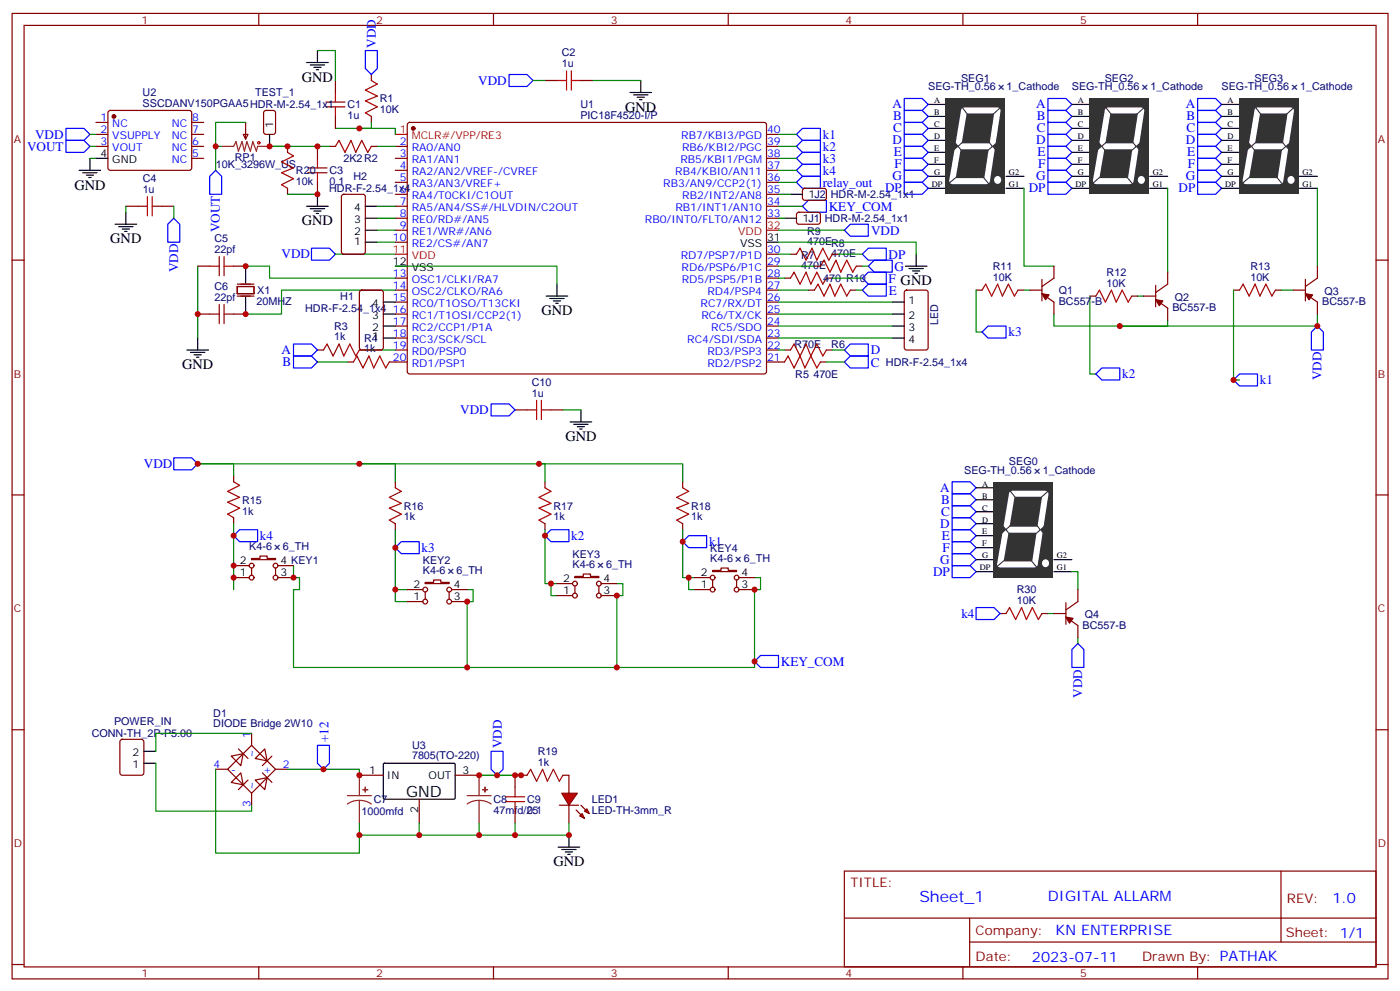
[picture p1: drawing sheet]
<svg xmlns="http://www.w3.org/2000/svg" width="412mm" height="292mm" viewBox="0 0 412 292" stroke-linecap="round" stroke-linejoin="round" font-family="sans-serif">
<g fill="none" stroke="#870000" stroke-width=".35">
<path d="M3.6 4h405.3v284.3h-405.3zM7.1 7.5h398.3v277.3h-398.3zM76.2 4v3.5M145.4 4v3.5M214.5 4v3.5M283.7 4v3.5M352.8 4v3.5M28.3 39.6h3.5M28.3 36.1h3.5M32 32.7l.5-.2h23.3l.5 .2 .2 .5-.1 16.5-.6 .5-23.6-.1-.4-.6v-16.3zM56.5 39.6h3.5M56.5 36.1h3.5"/>
<path d="M71.6 39.6h1.5l-.7 1.4zM72.4 36.1v4.9M98.8 23.7v3.5M98.8 34.3v3.5M109.4 21.9v1.8M109.4 34.3v1.8M120.2 36.3l.5-.2h104.4l.5 .2 .2 .5-.1 72.9-.6 .4h-104.7l-.4-.7v-72.6zM160.5 23.7h3.6M171.1 23.7h3.6M225.8 39.6h3.5M28.3 43.1h3.5M56.5 43.1h3.5"/>
<path d="M56.5 46.6h3.5M93.5 43.1v3.5M93.5 53.7v3.5M97 43.1h1.8M109.4 43.1h1.8M116.5 43.1h3.5M116.5 46.6h3.5M116.5 50.2h3.5M116.5 53.7h3.5M116.5 57.2h3.5M225.8 43.1h3.5M225.8 46.6h3.5"/>
<path d="M225.8 50.2h3.5M225.8 53.7h3.5M225.8 57.2h3.5M3.6 76.6h3.5M116.5 60.7h3.5M116.5 64.3h3.5M116.5 71.3h3.5M116.5 67.8h3.5M225.8 60.7h3.5M225.8 64.3h3.5M225.8 74.9h3.5M225.8 78.4h3.5"/>
<path d="M405.4 76.6h3.5M116.5 81.9h3.5M116.5 85.4h3.5M116.5 89h3.5M116.5 92.5h3.5M116.5 96h3.5M116.5 99.6h3.5M225.8 81.9h3.5M225.8 85.4h3.5M225.8 89h3.5M225.8 92.5h3.5M225.8 96h3.5"/>
<path d="M225.8 99.6h3.5M116.5 103.1h3.5M116.5 106.6h3.5M225.8 103.1h3.5M225.8 106.6h3.5M3.6 145.8h3.5M405.4 145.8h3.5M3.6 214.9h3.5M405.4 214.9h3.5M248.7 256.5h156.7v28.3h-156.7zM377.4 256.6v20.8M248.8 270.4h156.4"/>
<path d="M285.7 277.4h119.5M285.7 270.4v14.1M3.6 284.1h3.5M76.2 284.8v3.5M145.4 284.8v3.5M214.5 284.8v3.5M283.7 284.8v3.5M352.8 284.8v3.5M405.4 284.1h3.5"/>
</g>
<path d="M116.5 39.6h3.5M116.5 74.9h3.5M225.8 67.8h3.5" fill="none" stroke="#f00" stroke-width=".35"/>
<g fill="none" stroke="#000" stroke-width=".35">
<path d="M90.3 18.4h6.4M91.4 19.1h4.2M92.5 19.8h2.1M93.5 14.9v3.5M93.2 20.5h.7M185.6 27.2h6.3M186.7 27.9h4.2M187.7 28.6h2.1M188.4 29.4h.7M188.8 23.7v3.5M273.4 30.8h5.3M273.4 34.3h5.3"/>
<path d="M273.4 37.8h5.3M23.3 50.2h6.4M24.4 50.9h4.2M25.4 51.6h2.2M26.1 52.3h.7M26.5 46.6v3.6M28.3 46.6h3.5M93.5 57.2v3.5M273.4 41.3h5.3M273.4 44.9h5.3M273.4 48.4h5.3M273.4 51.9h5.3"/>
<path d="M273.4 55.5h5.3M296.4 51.9h5.3M296.4 55.5h5.3M90.3 60.7h6.4M91.4 61.5h4.2M92.5 62.2h2.1M93.2 62.9h.7M116.5 78.4h3.5M225.8 71.3h3.5"/>
</g>
<g fill="#870000" stroke="#870000" stroke-width=".35">
<circle cx="121.7" cy="37.8" r=".53"/>
<circle cx="33.5" cy="34.3" r=".53"/>
</g>
<g fill="none" stroke="#a10000" stroke-width=".35">
<path d="M96 31.5h5.6M96 30.1h5.6M98.8 27.2v2.9M98.8 31.5v2.8M109.4 23.7l1.8 1.1-3.6 1.7 3.6 1.8-3.6 1.4 3.6 1.8-3.6 1.7 1.8 1.1M164.1 23.7h2.8M166.9 20.9v5.6M168.3 23.7h2.8M168.3 20.9v5.6M90.7 50.9h5.6M90.7 49.5h5.6M93.5 46.6v2.9"/>
<path d="M93.5 50.9v2.8M98.8 43.1l1.1-1.8 1.7 3.6 1.8-3.6 1.4 3.6 1.8-3.6 1.7 3.6 1.1-1.8"/>
<circle cx="76.2" cy="42.1" r=".35"/>
</g>
<path d="M26.5 39.6h1.8M72.4 36.1h-8.9v14.1M98.8 37.8h17.7v1.8M109.4 36.1v1.7h-3.5M157 23.7h3.5M174.7 23.7h14.1M26.5 43.1h1.8M26.5 46.6h1.8M63.5 43.1h1.8M79.4 43.1h17.6" fill="none" stroke="#008700" stroke-width=".35"/>
<path d="M107.6 14.9h3.6v5.3l-1.8 1.7-1.8-1.7zM19.4 37.8h5.3l1.8 1.8-1.8 1.7h-5.3zM150 21.9h5.3l1.7 1.8-1.7 1.8h-5.3zM19.4 41.3h5.3l1.8 1.8-1.8 1.8h-5.3zM63.5 50.2l1.8 1.7v5.3h-3.5v-5.3z" fill="none" stroke="#00f" stroke-width=".35"/>
<path d="M65.3 43.1h3.5l.7-1.4 .7 2.8 1.1-2.8 .7 2.8 .7-2.8 1.1 2.8 .7-2.8 1 2.8 .4-1.4h3.5" fill="none" stroke="#8c2424" stroke-width=".35"/>
<path d="M278.5 29h17.7v28.2h-17.7z" fill="#333"/>
<path d="M282.3 43.1l-1.8 10.2h10.2l3.2-20.8h-9.9l-1.7 10.6h9.8" fill="none" stroke="#fff" stroke-width="1.8"/>
<path d="M283.3 31.5l9.1 11.7-13.3 11.2M295 31.5l-12.8 11.6 9.6 11.7" fill="none" stroke="#333" stroke-width=".32"/>
<path d="M281.2 41.6l1.2 1.5-1.6 1.4zM292.2 43.1l1.1 1.3 .5-2.7z" fill="#333"/>
<circle cx="293.8" cy="53" r="1.11" fill="#fff"/>
<path d="M234.6 74.9l1.1-1.8 1.8 3.5 1.7-3.5 1.4 3.5 1.8-3.5 1.8 3.5 1-1.7M241.7 78.4l1-1.8 1.8 3.6 1.8-3.6 1.4 3.6 1.7-3.6 1.8 3.6 1.1-1.8M232.9 81.9l1-1.7 1.8 3.5 1.8-3.5 1.4 3.5 1.7-3.5 1.8 3.5 1.1-1.8M95.3 103.1l1-1.8 1.8 3.5 1.8-3.5 1.4 3.5 1.7-3.5 1.8 3.5 1.1-1.7M104.1 106.6l1.1-1.8 1.7 3.6 1.8-3.6 1.4 3.6 1.8-3.6 1.7 3.6 1.1-1.8M231.1 106.6l1.1-1.8 1.7 3.6 3.6-7.1 1.4 3.5 1.7 3.6 1.1-1.8M232.9 103.1l1-1.8 1.8 3.5 1.4 3.6 3.5-7.1 1.8 3.5 1.1-1.7" fill="none" stroke="#a10000" stroke-width=".35"/>
<g fill="none" stroke="#870000" stroke-width=".35">
<path d="M232.9 74.9h1.7M239.9 78.4h1.8M245.2 74.9h1.8M252.3 78.4h1.7M231.1 81.9h1.8M243.5 81.9h1.7M93.5 103.1h1.8M102.3 106.6h1.8M105.9 103.1h1.7M114.7 106.6h1.8M229.3 106.6h1.8M231.1 103.1h1.8"/>
<path d="M241.7 106.6h1.8M243.5 103.1h1.7"/>
</g>
<path d="M229.3 74.9h3.6M229.3 78.4h10.6M229.3 81.9h1.8M107.6 103.1h8.9M229.3 103.1h1.8" fill="none" stroke="#008700" stroke-width=".35"/>
<g fill="none" stroke="#00f" stroke-width=".35">
<path d="M266.4 29h5.3l1.7 1.8-1.7 1.7h-5.3zM266.4 32.5h5.3l1.7 1.8-1.7 1.8h-5.3zM266.4 36.1h5.3l1.7 1.7-1.7 1.8h-5.3zM266.4 39.6h5.3l1.7 1.7-1.7 1.8h-5.3zM308.7 39.6h5.3l1.8 1.7-1.8 1.8h-5.3zM308.7 36.1h5.3l1.8 1.7-1.8 1.8h-5.3zM308.7 32.5h5.3l1.8 1.8-1.8 1.8h-5.3zM308.7 29h5.3l1.8 1.8-1.8 1.7h-5.3zM266.4 43.1h5.3l1.7 1.8-1.7 1.7h-5.3zM266.4 46.6h5.3l1.7 1.8-1.7 1.8h-5.3zM266.4 50.2h5.3l1.7 1.7-1.7 1.8h-5.3zM266.4 53.7h5.3l1.7 1.8-1.7 1.7h-5.3z"/>
<path d="M308.7 53.7h5.3l1.8 1.8-1.8 1.7h-5.3zM308.7 50.2h5.3l1.8 1.7-1.8 1.8h-5.3zM308.7 46.6h5.3l1.8 1.8-1.8 1.8h-5.3zM308.7 43.1h5.3l1.8 1.8-1.8 1.7h-5.3z"/>
</g>
<path d="M315.8 30.8h5.3M315.8 34.3h5.3M315.8 37.8h5.3M315.8 41.3h5.3M315.8 44.9h5.3M315.8 48.4h5.3M315.8 51.9h5.3M315.8 55.5h5.3M338.7 51.9h5.3M338.7 55.5h5.3" fill="none" stroke="#000" stroke-width=".35"/>
<path d="M320.9 29h17.6v28.2h-17.6z" fill="#333"/>
<path d="M324.6 43.1l-1.8 10.2h10.3l3.1-20.8h-9.8l-1.8 10.6h9.9" fill="none" stroke="#fff" stroke-width="1.8"/>
<path d="M325.6 31.5l9.1 11.7-13.3 11.2M337.3 31.5l-12.7 11.6 9.5 11.7" fill="none" stroke="#333" stroke-width=".32"/>
<path d="M323.5 41.6l1.2 1.5-1.6 1.4zM334.6 43.1l1.1 1.3 .4-2.7z" fill="#333"/>
<circle cx="336.2" cy="53" r="1.11" fill="#fff"/>
<path d="M352.8 39.6h5.3l1.8 1.7-1.8 1.8h-5.3zM352.8 36.1h5.3l1.8 1.7-1.8 1.8h-5.3zM352.8 32.5h5.3l1.8 1.8-1.8 1.8h-5.3zM352.8 29h5.3l1.8 1.8-1.8 1.7h-5.3zM352.8 53.7h5.3l1.8 1.8-1.8 1.7h-5.3zM352.8 50.2h5.3l1.8 1.7-1.8 1.8h-5.3zM352.8 46.6h5.3l1.8 1.8-1.8 1.8h-5.3zM352.8 43.1h5.3l1.8 1.8-1.8 1.7h-5.3z" fill="none" stroke="#00f" stroke-width=".35"/>
<path d="M359.9 30.8h5.3M359.9 34.3h5.3M359.9 37.8h5.3M359.9 41.3h5.3M359.9 44.9h5.3M359.9 48.4h5.3M359.9 51.9h5.3M359.9 55.5h5.3M382.8 51.9h5.3M382.8 55.5h5.3" fill="none" stroke="#000" stroke-width=".35"/>
<path d="M365 29h17.6v28.2h-17.6z" fill="#333"/>
<path d="M368.7 43.1l-1.8 10.2h10.3l3.1-20.8h-9.8l-1.8 10.6h9.9" fill="none" stroke="#fff" stroke-width="1.8"/>
<path d="M369.7 31.5l9.1 11.7-13.3 11.2M381.4 31.5l-12.7 11.6 9.5 11.7" fill="none" stroke="#333" stroke-width=".32"/>
<path d="M367.6 41.6l1.2 1.5-1.6 1.4zM378.7 43.1l1.1 1.3 .4-2.7z" fill="#333"/>
<circle cx="380.3" cy="53" r="1.11" fill="#fff"/>
<g fill="none" stroke="#00f" stroke-width=".35">
<path d="M234.6 39.6l1.8-1.8h5.3v3.5h-5.3zM234.6 43.1l1.8-1.8h5.3v3.6h-5.3zM234.6 46.6l1.8-1.7h5.3v3.5h-5.3zM234.6 50.2l1.8-1.8h5.3v3.5h-5.3zM234.6 53.7l1.8-1.8h5.3v3.6h-5.3zM49.4 66l1.8-1.7 1.8 1.7v5.3h-3.6zM91.8 73.1h5.2l1.8 1.8-1.8 1.7h-5.2zM236.4 60.7l1.8-1.7h5.3v3.5h-5.3zM248.7 67.8l1.8-1.8h5.3v3.6h-5.3zM254 74.9l1.8-1.8h5.3v3.5h-5.3zM255.8 78.4l1.8-1.8h5.3v3.6h-5.3zM254 85.4l1.8-1.7h5.3v3.5h-5.3z"/>
<path d="M254 81.9l1.8-1.7h5.3v3.5h-5.3zM388.1 96l1.8 1.8v5.3h-3.6v-5.3zM86.5 101.3h5.3l1.7 1.8-1.7 1.7h-5.3zM86.5 104.8h5.3l1.7 1.8-1.7 1.8h-5.3zM248.7 106.6l1.8-1.8h5.3v3.6h-5.3zM248.7 103.1l1.8-1.8h5.3v3.5h-5.3zM51.2 134.8h5.3l1.7 1.8-1.7 1.8h-5.3zM222.3 194.8l1.7-1.8h5.3v3.6h-5.3z"/>
</g>
<g fill="none" stroke="#a10000" stroke-width=".35">
<path d="M43.4 57.9v5.7M44.8 57.9v5.7M40.6 60.7h2.8M44.8 60.7h2.9M61.8 78.4h2.8M64.6 75.6v5.6M66 78.4h2.8M66 75.6v5.6M61.8 92.5h2.8M64.6 89.7v5.6M66 89.7v5.6M66 92.5h2.8"/>
<path d="M239.9 85.4l1.1-1.7 1.7 3.5 1.8-3.5 1.4 3.5 1.8-3.5 1.7 3.5 1.1-1.8M289.3 85.4l1.1-1.7 1.7 3.5 1.8-3.5 1.4 3.5 1.8-3.5 1.7 3.5 1.1-1.8M322.8 87.2l1.1-1.8 1.7 3.6 1.8-3.6 1.4 3.6 1.8-3.6 1.8 3.6 1-1.8M365.2 85.4l1-1.7 1.8 3.5 1.7-3.5 1.5 3.5 1.7-3.5 1.8 3.5 1-1.8M68.8 141.9l1.8 1-3.5 1.8 3.5 1.8-3.5 1.4 3.5 1.7-3.5 1.8 1.7 1.1M116.5 143.7l1.7 1-3.5 1.8 3.5 1.7-3.5 1.4 3.5 1.8-3.5 1.8 1.8 1M160.5 143.7l1.8 1-3.5 1.8 3.5 1.7-3.5 1.4 3.5 1.8-3.5 1.8 1.7 1M201.1 143.7l1.8 1-3.5 1.8 3.5 1.7-3.5 1.4 3.5 1.8-3.5 1.8 1.7 1M148.9 236.1h5.7M148.9 234.7h5.7M151.7 231.8v2.9M151.7 236.1v2.8"/>
<path d="M155.3 228.3l1-1.7 1.8 3.5 1.7-3.5 1.5 3.5 1.7-3.5 1.8 3.5 1-1.8"/>
</g>
<g fill="none" stroke="#870000" stroke-width=".35">
<path d="M37.1 60.7h3.5M47.7 60.7h3.5M58.2 78.4h3.6M68.8 78.4h3.6M58.2 92.5h3.6M68.8 92.5h3.6M69.9 84.4h4.9v2.1h-4.9zM69.9 87.2h4.9M69.9 83.7h4.9M238.2 85.4h1.7M250.5 85.4h1.8M287.5 85.4h1.8"/>
<path d="M299.9 85.4h1.8M321.1 87.2h1.7M333.4 87.2h1.8M363.4 85.4h1.8M375.7 85.4h1.8M68.8 140.1v1.8M68.8 152.5v1.7M116.5 141.9v1.8M116.5 154.2v1.8M160.5 141.9v1.8M160.5 154.2v1.8M201.1 141.9v1.8"/>
<path d="M201.1 154.2v1.8M35.5 217.9l.5-.2h5.7l.6 .5 .1 9.4-.5 .7h-5.9l-.6-.4-.1-9.5zM74.1 216v3.5M63.5 226.6h3.6M67.1 226.6l7-7.1 7.1 7.1-7.1 7zM68.1 222.7l3.5-.7-.7 3.5zM68.1 230.4l2.8-2.8 .7 3.5zM70.2 220.6l2.9 2.8M73.1 229.7l-2.9 2.9M74.1 233.6v3.5M75.2 229.7l3.5-.7-.7 3.6zM77.3 227.6l2.8 2.8"/>
<path d="M78 220.6l.7 3.5-3.5-.7zM80.1 222.7l-2.8 2.8M81.2 226.6h3.5M105.9 228.3h7M123.5 235.4v7M134.1 228.3h7M151.7 228.3v3.5M151.7 238.9v3.5M153.5 228.3h1.8M165.8 228.3h1.8"/>
</g>
<g fill="none" stroke="#008700" stroke-width=".35">
<path d="M229.3 39.6h5.3M229.3 43.1h5.3M229.3 46.6h5.3M229.3 50.2h5.3M229.3 53.7h5.3M301.7 55.5v22.9h8.8M344 55.5v24.7M388.1 55.5v22.9M37.1 60.7v1.8M51.2 60.7v3.6M58.2 78.4v21.2M72.4 78.4h7v3.5h37.1"/>
<path d="M98.8 74.9h17.7M116.5 78.4h47.6v5.3M229.3 71.3h40.6v3.6M229.3 67.8h19.4M229.3 60.7h7.1M247 74.9h7M116.5 85.4h-33.6v7.1h-10.5M229.3 85.4h8.9M245.2 81.9h8.8M252.3 85.4h1.7M287.5 85.4v12.4h1.8M310.5 92.5v3.5h33.5v-1.7"/>
<path d="M321.1 87.2v22.9h1.7M335.2 87.2h1.7M363.4 85.4v26.5h1.8M377.5 85.4h3.5M388.1 92.5v3.5h-58.2M93.5 106.6h8.8M243.5 106.6h5.2M245.2 103.1h3.5M105.9 136.6h54.6v5.3M158.8 136.6h42.3v5.3M68.8 140.1v-3.5h-10.6h58.3v5.3M68.8 154.2v19.4"/>
<path d="M116.5 156v17.6h3.5M160.5 156v15.9h3.6M201.1 156v14.1h3.5M86.5 166.6v3.5h1.7v3.5h-1.7v23h51.1v-19.4h1.8v-3.6h-1.8M116.5 173.6v3.6h3.5M162.3 171.9v3.5h1.8M181.7 171.9h1.8v3.5h-1.8v21.2h-44.1M202.9 170.1v3.5h1.7M222.3 170.1h1.7v3.5h-1.7v23h-40.6M74.1 216h-28.2v5.3M45.9 224.8v14.1h28.2v-1.8M63.5 226.6v24.6h42.4v-5.2"/>
<path d="M84.7 226.6h21.2v1.7M141.1 228.3h12.4M105.9 242.4v3.6h17.6v-3.6M141.1 242.4v3.6h-17.6M151.7 242.4v3.6h-10.6"/>
</g>
<g fill="none" stroke="#000" stroke-width=".35">
<path d="M33.9 66h6.4M35 66.7h4.2M36 67.5h2.1M36.7 68.2h.7M37.1 62.5v3.5M72.4 78.4v4.9M266.7 78.4h6.4M267.8 79.1h4.2M268.9 79.8h2.1M269.9 74.9v3.5M58.2 99.6v3.5M72.4 87.6v4.9"/>
<path d="M160.9 87.2h6.4M162 87.9h4.2M163 88.6h2.1M163.7 89.3h.7M164.1 83.7v3.5M269.6 80.5h.7M55.1 103.1h6.3M56.1 103.8h4.3M57.2 104.5h2.1M57.9 105.2h.7M42.4 224.8h3.5M42.4 221.3h3.5"/>
<path d="M113 225l.3-.2h20.6l.2 .3-.1 10.1-.3 .2-20.6-.1-.2-.3z"/>
</g>
<path d="M102.3 234.3h7.1M105.9 235.7l-1.9 .3-1.7 .8M105.9 235.7l1.8 .3 1.7 .8M105.9 228.3v6M105.9 235.7v6.7M137.6 234.3h7.1M141.1 235.7l-1.8 .3-1.7 .8M141.1 235.7l1.9 .3 1.7 .8M141.1 228.3v6M141.1 235.7v6.7" fill="none" stroke="#8c2424" stroke-width=".35"/>
<g fill="#8c2424" stroke="#8c2424" stroke-width=".35">
<path d="M106.9 232.6h1.4z"/>
<path d="M107.6 231.8v1.5z"/>
<path d="M142.2 232.6h1.4z"/>
<path d="M142.9 231.8v1.5z"/>
</g>
<g fill="#f00" stroke="#870000" stroke-width=".35">
<path d="M165.5 233.6h4.6l-2.5 3.5z"/>
<path d="M164.8 237.1h5.6z"/>
</g>
<g fill="#870000" stroke="#870000" stroke-width=".35">
<path d="M171.1 237.1l1.4 1.4z"/>
<path d="M169.7 238.5l1.4 1.5z"/>
</g>
<g fill="#f00" stroke="#870000" stroke-width=".35">
<path d="M172.2 238.9l.7-.7 .7 1.4z"/>
<path d="M170.8 240.3l.7-.7 .7 1.4z"/>
</g>
<path d="M77.9 32.7l.5-.2h2.1l.6 .5 .1 5.9-.5 .6-2.3 .1-.7-.5-.1-5.9zM84.7 43.1v1.8M84.7 55.5v1.7M100.8 57.4l.5-.2h5.6l.7 .5v16.5l-.4 .6-5.9 .1-.7-.5v-16.5zM236.6 55.7l.5-.2h5.9l.5 .7-.1 2.4-.7 .4-5.9-.1-.4-.6v-2.1zM234.9 62.7l.4-.2 6 .1 .4 .6-.1 2.4-.6 .4h-5.9l-.5-.7v-2.1zM106.1 85.6l.5-.2h5.6l.7 .5v16.5l-.4 .6-5.9 .1-.7-.5v-16.5zM266.6 85.6l.5-.2h5.6l.7 .5v16.5l-.4 .6-5.9 .1-.7-.5v-16.5zM151.7 120.7h3.6M162.3 120.7h3.5M167.6 228.3v5.3M167.6 237.1v5.3" fill="none" stroke="#870000" stroke-width=".35"/>
<g fill="none" stroke="#008700" stroke-width=".35">
<path d="M93.5 14.9h5.3v8.8M79.4 43.1h5.3M84.7 57.2h8.8M111.2 43.1h5.3M229.3 57.2h3.6M111.2 71.3h5.3M111.2 67.8h5.3M111.2 64.3h5.3M111.2 60.7h5.3M229.3 64.3h1.8M254 78.4h1.8M229.3 89h33.6"/>
<path d="M229.3 92.5h33.6M229.3 96h33.6M229.3 99.6h33.6M301.7 85.4h1.7M165.8 120.7h5.3M151.7 228.3h1.8M167.6 242.4v3.6h-15.9"/>
</g>
<g fill="none" stroke="#00f" stroke-width=".35">
<path d="M289.3 97.8l1.8-1.8h5.3v3.6h-5.3zM144.7 119h5.3l1.7 1.7-1.7 1.8h-5.3zM324.6 108.4h5.3v3.5h-5.3l-1.8-1.8zM363.4 111.9l1.8-1.8h5.3v3.6h-5.3zM280.5 159.5h5.3l1.7 1.8-1.7 1.8h-5.3zM280.5 156h5.3l1.7 1.8-1.7 1.7h-5.3zM280.5 152.5h5.3l1.7 1.7-1.7 1.8h-5.3zM280.5 148.9h5.3l1.7 1.8-1.7 1.8h-5.3zM280.5 145.4h5.3l1.7 1.8-1.7 1.7h-5.3zM280.5 141.9h5.3l1.7 1.8-1.7 1.7h-5.3zM280.5 163.1h5.3l1.7 1.7-1.7 1.8h-5.3zM280.5 166.6h5.3l1.7 1.7-1.7 1.8h-5.3z"/>
<path d="M93.5 219.5h3.5v5.3l-1.7 1.8-1.8-1.8zM144.7 221.3h3.5v5.3l-1.8 1.7-1.7-1.7z"/>
</g>
<path d="M84.7 44.9l1.8 1-3.6 1.8 3.6 1.8-3.6 1.4 3.6 1.7-3.6 1.8 1.8 1.1M158.1 117.9v5.6M159.5 117.9v5.6M155.3 120.7h2.8M159.5 120.7h2.8" fill="none" stroke="#a10000" stroke-width=".35"/>
<g fill="none" stroke="#000" stroke-width=".35">
<path d="M79.4 39.6v3.5M232.9 57.2h3.5M107.6 64.3h3.6M107.6 71.3h3.6M107.6 67.8h3.6M107.6 60.7h3.6M231.1 64.3h3.5M112.9 99.6h3.6M112.9 96h3.6M112.9 92.5h3.6M112.9 89h3.6M262.9 99.6h3.5"/>
<path d="M262.9 96h3.5M262.9 92.5h3.5M262.9 89h3.5M168 124.2h6.3M169 125h4.2M170.1 125.7h2.1M170.8 126.4h.7M171.1 120.7v3.5M287.5 143.7h5.3M287.5 147.2h5.3M287.5 150.7h5.3M287.5 154.2h5.3"/>
<path d="M287.5 157.8h5.3M287.5 161.3h5.3M287.5 164.8h5.3M287.5 168.3h5.3M310.5 164.8h5.3M310.5 168.3h5.3"/>
</g>
<path d="M292.7 141.9h17.6v28.2h-17.6z" fill="#333"/>
<path d="M296.4 156l-1.8 10.2h10.2l3.2-20.8h-9.9l-1.7 10.6h9.8" fill="none" stroke="#fff" stroke-width="1.8"/>
<path d="M297.4 144.4l9.1 11.7-13.3 11.2M309.1 144.4l-12.8 11.6 9.6 11.6" fill="none" stroke="#333" stroke-width=".32"/>
<path d="M295.3 154.5l1.2 1.5-1.6 1.4zM306.4 156l1.1 1.3 .4-2.7z" fill="#333"/>
<circle cx="307.9" cy="165.9" r="1.11" fill="#fff"/>
<path d="M296.4 180.7l1-1.8 1.8 3.6 1.8-3.6 1.4 3.6 1.7-3.6 1.8 3.6 1.1-1.8" fill="none" stroke="#a10000" stroke-width=".35"/>
<g fill="none" stroke="#870000" stroke-width=".35">
<path d="M310.5 78.4v3.5l-3.5 2.5M388.1 78.4v3.5l-3.5 2.5M303.4 85.4h3.6M307 86.5l3.5 2.5v3.5M307 82.3v6.3M336.9 87.2h3.6M340.5 88.3l3.5 2.4v3.6M340.5 84v6.4M344 80.2v3.5l-3.5 2.4M381 85.4h3.6M384.6 86.5l3.5 2.5v3.5M384.6 82.3v6.3"/>
<path d="M68.8 170.1h4.6M68.8 166.6h4.6M74.1 164.5h2.5v-.7h2.1v.7h2.5v.3h-7.1zM74.1 167.3v2.1M81.2 167.3v2.1M81.9 170.1h4.6M81.9 166.6h4.6M120 177.2h4.6M120 173.6h4.6M125.3 171.5h2.4v-.7h2.2v.7h2.4v.4h-7zM125.3 174.3v2.2M132.3 174.3v2.2"/>
<path d="M133 177.2h4.6M133 173.6h4.6M164.1 175.4h4.6M164.1 171.9h4.6M169.4 169.8h2.4v-.7h2.2v.7h2.4v.3h-7zM169.4 172.6v2.1M176.4 172.6v2.1M177.1 175.4h4.6M177.1 171.9h4.6M204.6 170.1h4.6M204.6 173.6h4.6M209.9 168h2.5v-.7h2.1v.7h2.5v.3h-7.1z"/>
<path d="M209.9 170.8v2.1M217 170.8v2.1M217.7 170.1h4.6M217.7 173.6h4.6M314 177.5v6.4M317.5 173.6v3.6l-3.5 2.4M294.6 180.7h1.8M307 180.7h1.7M310.5 180.7h3.5M314 181.8l3.5 2.4v3.5"/>
<circle cx="74.1" cy="170.1" r=".71"/>
<circle cx="74.1" cy="166.6" r=".71"/>
<circle cx="81.2" cy="166.6" r=".71"/>
<circle cx="81.2" cy="170.1" r=".71"/>
<circle cx="125.3" cy="173.6" r=".71"/>
<circle cx="125.3" cy="177.2" r=".71"/>
<circle cx="132.3" cy="177.2" r=".71"/>
<circle cx="132.3" cy="173.6" r=".71"/>
<circle cx="169.4" cy="171.9" r=".71"/>
<circle cx="169.4" cy="175.4" r=".71"/>
<circle cx="176.4" cy="171.9" r=".71"/>
<circle cx="176.4" cy="175.4" r=".71"/>
<circle cx="209.9" cy="173.6" r=".71"/>
<circle cx="209.9" cy="170.1" r=".71"/>
<circle cx="217" cy="170.1" r=".71"/>
<circle cx="217" cy="173.6" r=".71"/>
</g>
<path d="M315.8 168.3h1.7v5.3M308.7 180.7h1.8M317.5 187.7v1.8" fill="none" stroke="#008700" stroke-width=".35"/>
<path d="M68.8 157.8l1.8-1.8h5.3v3.5h-5.3zM160.5 157.8l1.8-1.8h5.3v3.5h-5.3zM201.1 159.5l1.8-1.7h5.3v3.5h-5.3zM116.5 161.3l1.7-1.8h5.3v3.6h-5.3zM287.5 178.9h5.3l1.8 1.8-1.8 1.8h-5.3zM317.5 189.5l1.8 1.8v5.3h-3.5v-5.3z" fill="none" stroke="#00f" stroke-width=".35"/>
<g fill="#870000" stroke="#870000" stroke-width=".35">
<path d="M307 86.5l2.1 .4-1.1 1.4z"/>
<path d="M340.5 88.3l2.1 .3-1.1 1.4z"/>
<path d="M384.6 86.5l2.1 .4-1.1 1.4z"/>
<path d="M314 181.8l2.1 .3-1 1.4z"/>
</g>
<path d="M164.4 249.5h6.4M165.5 250.2h4.2M166.5 250.9h2.2M167.3 251.6h.7M167.6 246v3.5" fill="none" stroke="#000" stroke-width=".35"/>
<g fill="#c00">
<circle cx="63.5" cy="43.1" r=".88"/>
<circle cx="329.9" cy="96" r=".88"/>
<circle cx="137.6" cy="196.6" r=".88"/>
<circle cx="181.7" cy="196.6" r=".88"/>
<circle cx="116.5" cy="173.6" r=".88"/>
<circle cx="162.3" cy="171.9" r=".88"/>
<circle cx="202.9" cy="170.1" r=".88"/>
<circle cx="105.9" cy="136.6" r=".88"/>
<circle cx="158.8" cy="136.6" r=".88"/>
<circle cx="222.3" cy="194.8" r=".88"/>
<circle cx="58.2" cy="136.6" r=".88"/>
<circle cx="388.1" cy="96" r=".88"/>
<circle cx="72.4" cy="78.4" r=".88"/>
<circle cx="72.4" cy="92.5" r=".88"/>
<circle cx="58.2" cy="92.5" r=".88"/>
<circle cx="123.5" cy="246" r=".88"/>
<circle cx="141.1" cy="228.3" r=".88"/>
<circle cx="141.1" cy="246" r=".88"/>
<circle cx="105.9" cy="228.3" r=".88"/>
<circle cx="105.9" cy="246" r=".88"/>
<circle cx="151.7" cy="228.3" r=".88"/>
<circle cx="151.7" cy="246" r=".88"/>
<circle cx="153.5" cy="228.3" r=".88"/>
<circle cx="146.4" cy="228.3" r=".88"/>
<circle cx="105.9" cy="37.8" r=".88"/>
<circle cx="93.5" cy="43.1" r=".88"/>
<circle cx="84.7" cy="43.1" r=".88"/>
<circle cx="93.5" cy="57.2" r=".88"/>
<circle cx="79.4" cy="43.1" r=".88"/>
<circle cx="363.4" cy="111.9" r=".88"/>
<circle cx="95.3" cy="226.6" r=".88"/>
<circle cx="201.1" cy="159.5" r=".88"/>
<circle cx="160.5" cy="157.8" r=".88"/>
<circle cx="116.5" cy="161.3" r=".88"/>
<circle cx="68.8" cy="157.8" r=".88"/>
<circle cx="68.8" cy="170.1" r=".88"/>
<circle cx="68.8" cy="166.6" r=".88"/>
<circle cx="137.6" cy="177.2" r=".88"/>
<circle cx="181.7" cy="175.4" r=".88"/>
<circle cx="222.3" cy="173.6" r=".88"/>
<circle cx="167.6" cy="246" r=".88"/>
<circle cx="86.5" cy="170.1" r=".88"/>
</g>
<text font-size="4.6" x="119.6" y="234.7">GND</text>
<text font-size="4.6" fill="#00f" x="270.8" y="265.6">Sheet_1</text>
<g font-size="4.2">
<text x="88.9" y="24.1">GND</text>
<text x="184.2" y="32.9">GND</text>
<text x="21.9" y="55.8">GND</text>
<text x="32.5" y="71.7">GND</text>
<text x="88.9" y="66.4">GND</text>
<text x="159.5" y="92.9">GND</text>
<text x="53.7" y="108.7">GND</text>
<text x="166.5" y="129.9">GND</text>
<text x="163" y="255.1">GND</text>
</g>
<g font-size="4.2" fill="#00f">
<text x="308.7" y="265.4">DIGITAL ALLARM</text>
<text x="392.5" y="265.8">1.0</text>
<text x="310.9" y="275.4">KN ENTERPRISE</text>
<text x="304" y="283.2">2023-07-11</text>
</g>
<g font-size="3.9" fill="#00f">
<text x="110.8" y="14.1" transform="rotate(-90 110.8 14.1)">VDD</text>
<text x="140.9" y="25">VDD</text>
<text x="262.9" y="31.9">A</text>
<text x="263.1" y="35.5">B</text>
<text x="305.2" y="31.9">A</text>
<text x="305.4" y="35.5">B</text>
<text x="349.3" y="31.9">A</text>
<text x="349.5" y="35.5">B</text>
<text x="10.4" y="40.8">VDD</text>
<text x="242.4" y="40.8">k1</text>
<text x="263.1" y="39">C</text>
<text x="305.4" y="39">C</text>
<text x="349.5" y="39">C</text>
<text x="8" y="44.4">VOUT</text>
<text x="242.4" y="44.4">k2</text>
<text x="242.4" y="47.9">k3</text>
<text x="262.9" y="42.5">D</text>
<text x="263.3" y="46">E</text>
<text x="305.2" y="42.5">D</text>
<text x="305.6" y="46">E</text>
<text x="349.3" y="42.5">D</text>
<text x="349.7" y="46">E</text>
<text x="242.4" y="51.4">k4</text>
<text x="262.9" y="53.1">G</text>
<text x="263.5" y="49.6">F</text>
<text x="305.2" y="53.1">G</text>
<text x="305.9" y="49.6">F</text>
<text x="349.3" y="53.1">G</text>
<text x="350" y="49.6">F</text>
<text x="242.4" y="55.1">relay_out</text>
<text x="260.7" y="56.6">DP</text>
<text x="303.1" y="56.6">DP</text>
<text x="347.2" y="56.6">DP</text>
<text x="244.2" y="62">KEY_COM</text>
<text x="64.8" y="68.4" transform="rotate(-90 64.8 68.4)">VOUT</text>
<text x="256.6" y="69.2">VDD</text>
<text x="83" y="76">VDD</text>
<text x="261.8" y="76.2">DP</text>
<text x="52.4" y="80.2" transform="rotate(-90 52.4 80.2)">VDD</text>
<text x="261.8" y="83.3">F GND</text>
<text x="263.5" y="79.8">G</text>
<text x="261.8" y="86.8">E</text>
<text x="297.1" y="99">k3</text>
<text x="83" y="104.2">A</text>
<text x="83.2" y="107.8">B</text>
<text x="256.5" y="104.4">D</text>
<text x="256.5" y="108.1">C</text>
<text x="330.6" y="111.4">k2</text>
<text x="371.2" y="113.2">k1</text>
<text x="389.3" y="111.9" transform="rotate(-90 389.3 111.9)">VDD</text>
<text x="135.6" y="122">VDD</text>
<text x="42.4" y="137.7">VDD</text>
<text x="277" y="144.8">A</text>
<text x="277.2" y="148.3">B</text>
<text x="277" y="155.4">D</text>
<text x="277.2" y="151.9">C</text>
<text x="76.6" y="159">k4</text>
<text x="168.3" y="159">k2</text>
<text x="208.9" y="160.8">k1</text>
<text x="277.4" y="158.9">E</text>
<text x="124.2" y="162.5">k3</text>
<text x="277" y="166">G</text>
<text x="277.7" y="162.5">F</text>
<text x="274.9" y="169.5">DP</text>
<text x="283.2" y="182.1">k4</text>
<text x="230" y="196.1">KEY_COM</text>
<text x="318.8" y="205.4" transform="rotate(-90 318.8 205.4)">VDD</text>
<text x="96.7" y="218.7" transform="rotate(-90 96.7 218.7)">+12</text>
<text x="147.8" y="220.4" transform="rotate(-90 147.8 220.4)">VDD</text>
</g>
<g font-size="3.9" fill="#800">
<text x="250.5" y="261.1">TITLE:</text>
<text x="379.1" y="265.8">REV:</text>
<text x="287.4" y="275.3">Company:</text>
<text x="378.8" y="275.9">Sheet: 1/1</text>
<text x="287.4" y="283">Date:</text>
<text x="336.5" y="283.1">Drawn By: PATHAK</text>
</g>
<g font-size="3.2" fill="#800">
<text x="41.7" y="6.9">1</text>
<text x="110.8" y="6.9">2</text>
<text x="180" y="6.9">3</text>
<text x="249.1" y="6.9">4</text>
<text x="318.2" y="6.9">5</text>
<text x="4.1" y="42.1">A</text>
<text x="405.9" y="42.1">A</text>
<text x="4.1" y="111.2">B</text>
<text x="405.9" y="111.2">B</text>
<text x="4.1" y="180.3">C</text>
<text x="405.9" y="180.3">C</text>
<text x="4.1" y="249.5">D</text>
<text x="405.9" y="249.5">D</text>
<text x="41.7" y="287.8">1</text>
<text x="110.8" y="287.8">2</text>
<text x="180" y="287.8">3</text>
<text x="249.1" y="287.8">4</text>
<text x="318.2" y="287.8">5</text>
</g>
<g font-size="3.2" fill="#000080">
<text x="165.5" y="16.6">C2</text>
<text x="165.5" y="19.8">1u</text>
<text x="42" y="28.3">U2</text>
<text x="75.2" y="28.4">TEST_1</text>
<text x="273.4" y="26.5">SEG-TH_0.56</text>
<text x="283.1" y="24.1">SEG1</text>
<text x="296.6" y="26.5">1_Cathode</text>
<text x="315.8" y="26.5">SEG-TH_0.56</text>
<text x="325.5" y="24.1">SEG2</text>
<text x="338.9" y="26.5">1_Cathode</text>
<text x="359.9" y="26.5">SEG-TH_0.56</text>
<text x="369.6" y="24.1">SEG3</text>
<text x="383" y="26.5">1_Cathode</text>
<text x="42" y="31.5">SSCDANV150PGAA5HDR-M-2.54_1x1</text>
<text x="102.3" y="35.1">1u</text>
<text x="102.3" y="31.9">C1</text>
<text x="111.9" y="33.3">10K</text>
<text x="111.9" y="30.2">R1</text>
<text x="171" y="34.9">PIC18F4520-I/P</text>
<text x="171" y="31.8">U1</text>
<text x="69.2" y="47.5">RP1</text>
<text x="101.2" y="47.8">2K2R2</text>
<text x="42" y="53.7">C4</text>
<text x="63.6" y="49.5">10K_3296W_US</text>
<text x="87.2" y="51.3">R20</text>
<text x="97" y="51.3">C3</text>
<text x="104.1" y="53">H2</text>
<text x="42" y="56.9">1u</text>
<text x="87.2" y="54.5">10k</text>
<text x="97" y="56.6">HDR-F-2.54_1x4</text>
<text x="97" y="54.5">0.1</text>
<text x="63.2" y="71.3">C5</text>
<text x="237.8" y="69.1">R9</text>
<text x="63.2" y="74.5">22pf</text>
<text x="236" y="76.2">R7</text>
<text x="237.8" y="72">470ER8</text>
<text x="244.8" y="75.6">470E</text>
<text x="236" y="79.1">470E</text>
<text x="242.5" y="83.1">470 R10</text>
<text x="292.5" y="82.6">10K</text>
<text x="292.5" y="79.4">R11</text>
<text x="326" y="81.2">R12</text>
<text x="368.3" y="82.6">10K</text>
<text x="368.3" y="79.4">R13</text>
<text x="63.2" y="88.6">22pf</text>
<text x="63.2" y="85.4">C6</text>
<text x="75.5" y="89.8">20MHZ</text>
<text x="75.8" y="86.6">X1</text>
<text x="100.2" y="88.4">H1</text>
<text x="311.9" y="89.8">BC557-B</text>
<text x="311.9" y="86.6">Q1</text>
<text x="326" y="84.4">10K</text>
<text x="346.1" y="88.5">Q2</text>
<text x="389.5" y="89.9">BC557-B</text>
<text x="390.2" y="86.7">Q3</text>
<text x="89.9" y="91.9">HDR-F-2.54_1x4</text>
<text x="276.3" y="95.7" transform="rotate(-90 276.3 95.7)">LED</text>
<text x="345.4" y="91.6">BC557-B</text>
<text x="98.4" y="100.3">1k</text>
<text x="98.4" y="97.3">R3</text>
<text x="107.3" y="100.8">R4</text>
<text x="107.3" y="103.8">1k</text>
<text x="234" y="102.5">R70E</text>
<text x="244.9" y="102.5">R6</text>
<text x="261" y="107.7">HDR-F-2.54_1x4</text>
<text x="156.7" y="113.7">C10</text>
<text x="234.3" y="111.3">R5</text>
<text x="239.6" y="111.3">470E</text>
<text x="156.7" y="116.8">1u</text>
<text x="297.2" y="136.9">SEG0</text>
<text x="284.1" y="139.5">SEG-TH_0.56</text>
<text x="307.2" y="139.5">1_Cathode</text>
<text x="71.3" y="148.3">R15</text>
<text x="71.3" y="151.5">1k</text>
<text x="118.9" y="153.3">1k</text>
<text x="118.9" y="150.1">R16</text>
<text x="163" y="153.3">1k</text>
<text x="163" y="150.1">R17</text>
<text x="203.6" y="153.3">1k</text>
<text x="203.6" y="150.1">R18</text>
<text x="73.4" y="161.9">K4-6</text>
<text x="83.3" y="161.9">6_TH</text>
<text x="124.6" y="166">KEY2</text>
<text x="168.7" y="167.2">K4-6</text>
<text x="168.7" y="164.2">KEY3</text>
<text x="178.5" y="167.2">6_TH</text>
<text x="209.2" y="165.4">K4-6</text>
<text x="209.2" y="162.5">KEY4</text>
<text x="219.1" y="165.4">6_TH</text>
<text x="124.6" y="168.9">K4-6</text>
<text x="134.4" y="168.9">6_TH</text>
<text x="299.6" y="177.9">10K</text>
<text x="299.6" y="174.7">R30</text>
<text x="318.9" y="185.1">BC557-B</text>
<text x="319.6" y="182">Q4</text>
<text x="33.6" y="213.5">POWER_IN</text>
<text x="62.8" y="214.2">DIODE Bridge 2W10</text>
<text x="62.8" y="211">D1</text>
<text x="27" y="217">CONN-TH_2P-P5.00</text>
<text x="121.4" y="220.7">U3</text>
<text x="121.4" y="223.6">7805(TO-220)</text>
<text x="158.4" y="225.5">1k</text>
<text x="158.4" y="222.3">R19</text>
<text x="110.1" y="236.5">C7</text>
<text x="145.4" y="239.7">47mfd/25</text>
<text x="145.4" y="236.5">C8</text>
<text x="155.3" y="239.7">0.1</text>
<text x="155.3" y="236.5">C9</text>
<text x="174.3" y="239.6">LED-TH-3mm_R</text>
<text x="174.3" y="236.4">LED1</text>
<text x="106.5" y="240.1">1000mfd</text>
</g>
<g font-size="3.2" fill="#00f">
<text x="29.6" y="35.7">1</text>
<text x="56.7" y="35.7">8</text>
<text x="29.6" y="39.2">2</text>
<text x="33.1" y="37.5">NC</text>
<text x="33.1" y="41">VSUPPLY</text>
<text x="50.6" y="41">NC</text>
<text x="50.6" y="37.5">NC</text>
<text x="56.7" y="39.2">7</text>
<text x="200.7" y="41">RB7/KBI3/PGD</text>
<text x="226" y="39.2">40</text>
<text x="29.6" y="42.8">3</text>
<text x="33.1" y="44.5">VOUT</text>
<text x="50.6" y="44.5">NC</text>
<text x="56.7" y="46.3">5</text>
<text x="56.7" y="42.8">6</text>
<text x="117.8" y="46.3">3</text>
<text x="117.8" y="42.8">2</text>
<text x="121.3" y="44.5">RA0/AN0</text>
<text x="200.9" y="44.5">RB6/KBI2/PGC</text>
<text x="226" y="42.8">39</text>
<text x="226" y="46.3">38</text>
<text x="50.6" y="48">NC</text>
<text x="117.8" y="53.3">5</text>
<text x="117.8" y="49.8">4</text>
<text x="121.3" y="51.6">RA2/AN2/VREF-/CVREF</text>
<text x="121.3" y="48">RA1/AN1</text>
<text x="198.9" y="51.6">RB4/KBI0/AN11</text>
<text x="200.5" y="48">RB5/KBI1/PGM</text>
<text x="226" y="49.8">37</text>
<text x="226" y="53.3">36</text>
<text x="117.8" y="56.9">6</text>
<text x="121.3" y="58.6">RA4/T0CKI/C1OUT</text>
<text x="121.3" y="55.1">RA3/AN3/VREF+</text>
<text x="195.4" y="55.1">RB3/AN9/CCP2(1)</text>
<text x="201" y="58.6">RB2/INT2/AN8</text>
<text x="226" y="56.9">35</text>
<text x="117.8" y="63.9">8</text>
<text x="117.8" y="60.4">7</text>
<text x="121.3" y="65.7">RE0/RD#/AN5</text>
<text x="121.3" y="62.2">RA5/AN4/SS#/HLVDIN/C2OUT</text>
<text x="190" y="65.7">RB0/INT0/FLT0/AN12</text>
<text x="199" y="62.2">RB1/INT1/AN10</text>
<text x="226" y="60.4">34</text>
<text x="226" y="63.9">33</text>
<text x="115.8" y="71">10</text>
<text x="117.8" y="67.5">9</text>
<text x="121.3" y="69.2">RE1/WR#/AN6</text>
<text x="121.3" y="72.7">RE2/CS#/AN7</text>
<text x="200.6" y="76.3">RD7/PSP7/P1D</text>
<text x="226" y="74.5">30</text>
<text x="115.8" y="81.6">13</text>
<text x="121.3" y="83.3">OSC1/CLKI/RA7</text>
<text x="200.8" y="79.8">RD6/PSP6/P1C</text>
<text x="200.8" y="83.3">RD5/PSP5/P1B</text>
<text x="226" y="78">29</text>
<text x="226" y="81.6">28</text>
<text x="115.8" y="88.6">15</text>
<text x="115.8" y="85.1">14</text>
<text x="121.3" y="86.9">OSC2/CLKO/RA6</text>
<text x="208.4" y="86.9">RD4/PSP4</text>
<text x="226" y="85.1">27</text>
<text x="226" y="88.6">26</text>
<text x="115.8" y="95.7">17</text>
<text x="115.8" y="92.1">16</text>
<text x="121.3" y="93.9">RC1/T1OSI/CCP2(1)</text>
<text x="121.3" y="90.4">RC0/T1OSO/T13CKI</text>
<text x="206.4" y="90.4">RC7/RX/DT</text>
<text x="206.6" y="93.9">RC6/TX/CK</text>
<text x="226" y="92.1">25</text>
<text x="226" y="95.7">24</text>
<text x="115.8" y="99.2">18</text>
<text x="121.3" y="101">RC3/SCK/SCL</text>
<text x="121.3" y="97.4">RC2/CCP1/P1A</text>
<text x="202.5" y="101">RC4/SDI/SDA</text>
<text x="209.5" y="97.4">RC5/SDO</text>
<text x="226" y="99.2">23</text>
<text x="115.8" y="106.3">20</text>
<text x="115.8" y="102.7">19</text>
<text x="121.3" y="104.5">RD0/PSP0</text>
<text x="208.4" y="104.5">RD3/PSP3</text>
<text x="226" y="102.7">22</text>
<text x="226" y="106.3">21</text>
<text x="121.3" y="108">RD1/PSP1</text>
<text x="208.4" y="108">RD2/PSP2</text>
<text x="73.8" y="217.4" transform="rotate(-90 73.8 217.4)">1</text>
<text x="62.9" y="226.2">4</text>
<text x="68.1" y="227.6">-</text>
<text x="75.2" y="223.2" transform="rotate(-90 75.2 223.2)">~</text>
<text x="77.5" y="227.6">+</text>
<text x="83.3" y="226.2">2</text>
<text x="75.2" y="232.6" transform="rotate(-90 75.2 232.6)">~</text>
<text x="73.8" y="237.7" transform="rotate(-90 73.8 237.7)">3</text>
</g>
<g font-size="3.2">
<text x="80.5" y="37.8" transform="rotate(-90 80.5 37.8)">1</text>
<text x="29.6" y="46.3">4</text>
<text x="33.1" y="48">GND</text>
<text x="238.2" y="58.3">1J2 HDR-M-2.54_1x1</text>
<text x="104.3" y="65.7">3</text>
<text x="104.3" y="62.2">4</text>
<text x="236.4" y="65.3">1J1 HDR-M-2.54_1x1</text>
<text x="104.3" y="69.2">2</text>
<text x="226" y="71">31</text>
<text x="104.3" y="72">1</text>
<text x="218" y="72.7">VSS</text>
<text x="115.8" y="78">12</text>
<text x="121.3" y="79.8">VSS</text>
<text x="267.7" y="89.7">1</text>
<text x="109.6" y="93.9">3</text>
<text x="109.6" y="90.4">4</text>
<text x="267.7" y="93.9">2</text>
<text x="109.6" y="100.3">1</text>
<text x="109.6" y="97.4">2</text>
<text x="267.7" y="97.4">3</text>
<text x="267.7" y="101">4</text>
<text x="70.7" y="166.2">2</text>
<text x="82.6" y="166.2">4 KEY1</text>
<text x="70.7" y="169.8">1</text>
<text x="82.6" y="169.8">3</text>
<text x="121.8" y="173.3">2</text>
<text x="133.7" y="173.3">4</text>
<text x="165.9" y="171.5">2</text>
<text x="177.8" y="171.5">4</text>
<text x="206.5" y="173.3">1</text>
<text x="206.5" y="169.8">2</text>
<text x="218.4" y="173.3">3</text>
<text x="218.4" y="169.8">4</text>
<text x="121.8" y="176.8">1</text>
<text x="133.7" y="176.8">3</text>
<text x="165.9" y="175">1</text>
<text x="177.8" y="175">3</text>
<text x="39" y="226.2">1</text>
<text x="39" y="222.7">2</text>
<text x="108.8" y="228">1</text>
<text x="136.2" y="228">3</text>
<text x="114" y="229.4">IN</text>
<text x="126.3" y="229.4">OUT</text>
<text x="123.2" y="239.5" transform="rotate(-90 123.2 239.5)">2</text>
</g>
<g font-size="3.2" fill="#f00">
<text x="117.8" y="39.2">1</text>
<text x="121.3" y="41">MCLR#/VPP/RE3</text>
<text x="217.4" y="69.2">VDD</text>
<text x="226" y="67.5">32</text>
<text x="115.8" y="74.5">11</text>
<text x="121.3" y="76.3">VDD</text>
</g>
<g font-size="2.5">
<text x="275.2" y="30.4">A</text>
<text x="275.2" y="33.9">B</text>
<text x="317.5" y="30.4">A</text>
<text x="317.5" y="33.9">B</text>
<text x="361.6" y="30.4">A</text>
<text x="361.6" y="33.9">B</text>
<text x="275.2" y="37.5">C</text>
<text x="275.2" y="41">D</text>
<text x="317.5" y="37.5">C</text>
<text x="317.5" y="41">D</text>
<text x="361.6" y="37.5">C</text>
<text x="361.6" y="41">D</text>
<text x="275.2" y="44.5">E</text>
<text x="317.5" y="44.5">E</text>
<text x="361.6" y="44.5">E</text>
<text x="275.2" y="48">F</text>
<text x="275.2" y="51.6">G</text>
<text x="297.2" y="51.6">G2</text>
<text x="317.5" y="48">F</text>
<text x="317.5" y="51.6">G</text>
<text x="339.6" y="51.6">G2</text>
<text x="361.6" y="48">F</text>
<text x="361.6" y="51.6">G</text>
<text x="383.7" y="51.6">G2</text>
<text x="274.5" y="55.1">DP</text>
<text x="297.2" y="55.1">G1</text>
<text x="316.8" y="55.1">DP</text>
<text x="339.6" y="55.1">G1</text>
<text x="360.9" y="55.1">DP</text>
<text x="383.7" y="55.1">G1</text>
<text x="289.3" y="143.3">A</text>
<text x="289.3" y="146.8">B</text>
<text x="289.3" y="150.4">C</text>
<text x="289.3" y="153.9">D</text>
<text x="289.3" y="157.4">E</text>
<text x="289.3" y="160.9">F</text>
<text x="288.6" y="168">DP</text>
<text x="289.3" y="164.5">G</text>
<text x="311.3" y="168">G1</text>
<text x="311.3" y="164.5">G2</text>
</g>
</svg>
